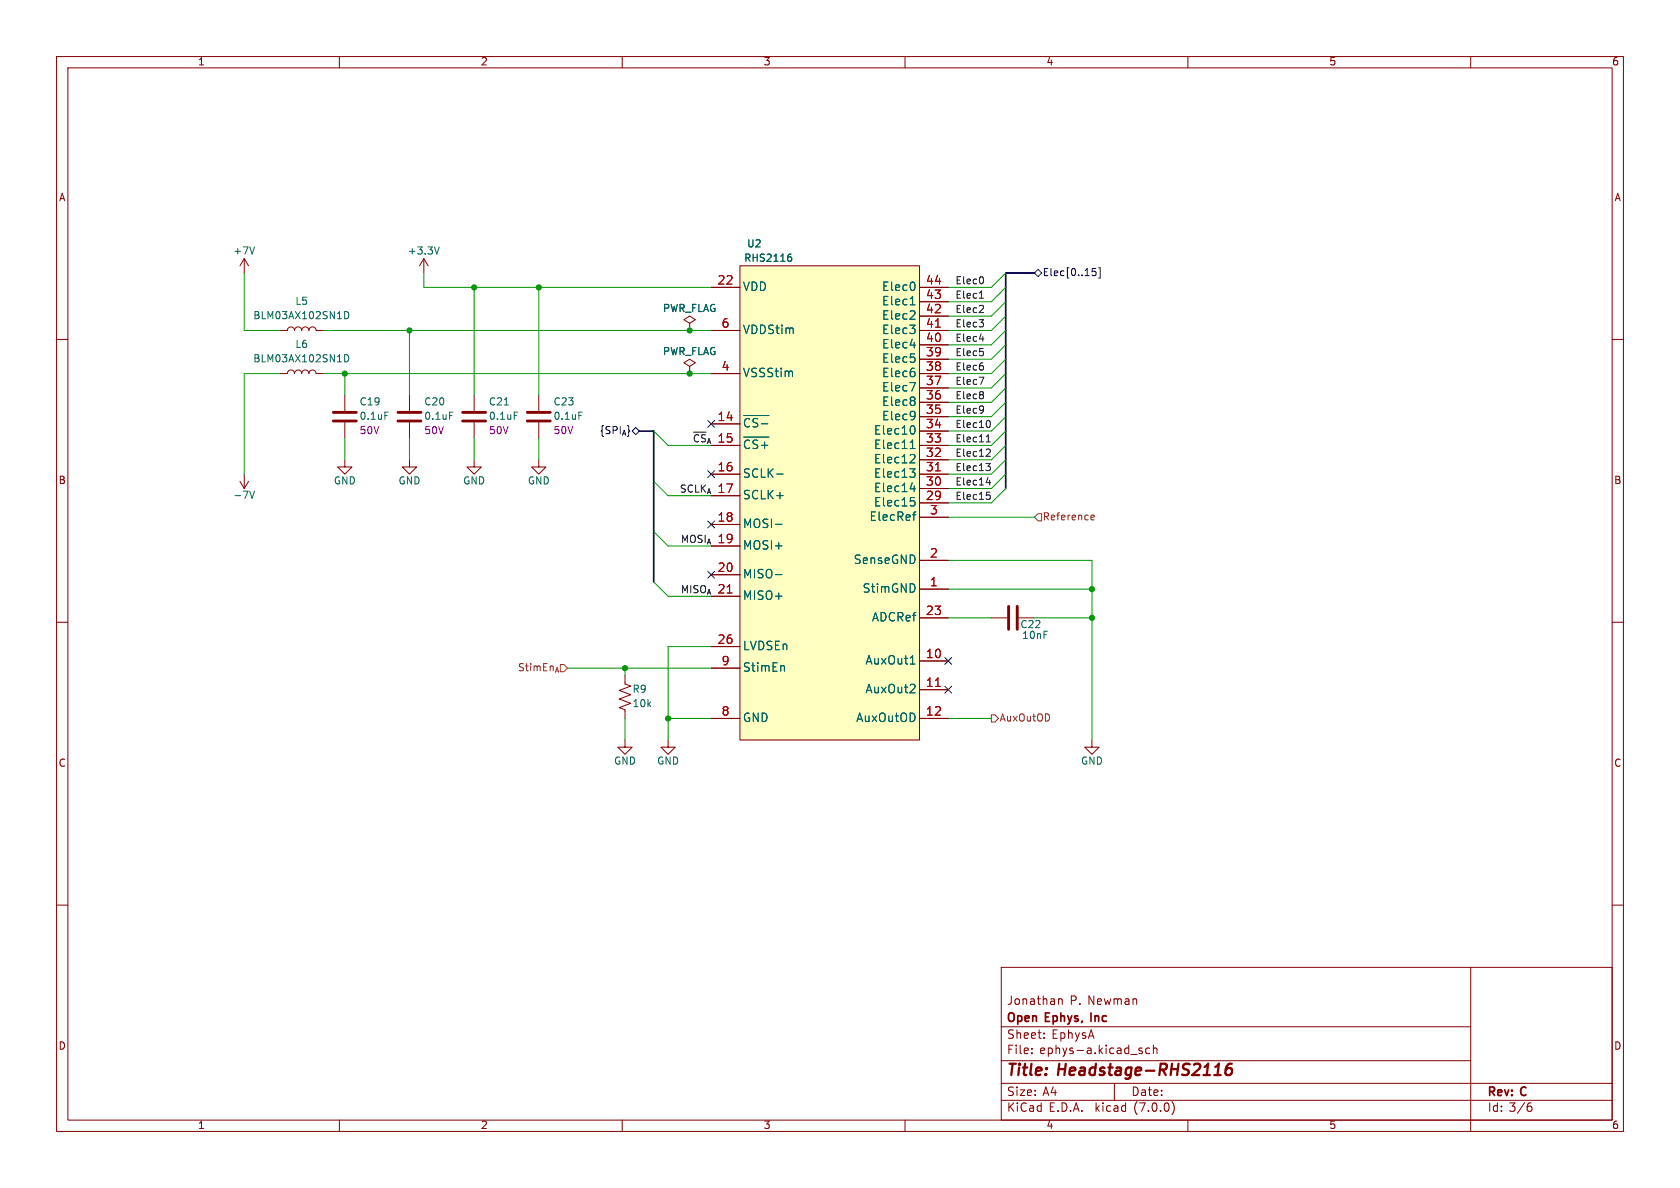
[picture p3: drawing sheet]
<svg xmlns="http://www.w3.org/2000/svg" width="297mm" height="210mm" viewBox="0 0 297 210" stroke-linecap="round" stroke-linejoin="round" font-family="sans-serif">
<g fill="none" stroke="#840000" stroke-width=".18">
<path d="M10 10h277v190h-277zM12 12h273v186h-273zM60 10v2M110 10v2M160 10v2M210 10v2M260 10v2M10 60h2M43.2 45.7l-.8 1.3M43.2 45.7v2.6M43.2 45.7l.7 1.3M49.5 58.4h1.3a.64 .64 0 0 1 .6-.6 .64 .64 0 0 1 .7 .6 .64 .64 0 0 1 .6-.6 .64 .64 0 0 1 .6 .6 .64 .64 0 0 1 .7-.6 .64 .64 0 0 1 .6 .6 .64 .64 0 0 1 .6-.6 .64 .64 0 0 1 .7 .6h1.2"/>
<path d="M74.9 45.7l-.7 1.3M74.9 45.7v2.6M74.9 45.7l.8 1.3M121.9 57.2l1-.7-1-.6-1 .6 1 .7v1.2M121.9 58.4h.1M125.7 50.8h5.1M125.7 58.4h5.1M130.8 47h31.8v83.8h-31.8zM162.6 50.8h5M162.6 58.4h5M162.6 55.9h5M162.6 53.3h5"/>
<path d="M285 60h2M49.5 66h1.3a.64 .64 0 0 1 .6-.6 .64 .64 0 0 1 .7 .6 .64 .64 0 0 1 .6-.6 .64 .64 0 0 1 .6 .6 .64 .64 0 0 1 .7-.6 .64 .64 0 0 1 .6 .6 .64 .64 0 0 1 .6-.6 .64 .64 0 0 1 .7 .6h1.2M61 69.9v2.7M61 74.7v2.8M72.4 69.9v2.7M72.4 74.7v2.8M83.8 69.9v2.7M83.8 74.7v2.8M95.2 69.9v2.7M95.2 74.7v2.8M121.9 64.8l1-.7-1-.6-1 .6 1 .7v1.2M121.9 66h.1"/>
<path d="M125.7 66h5.1M125.7 74.9h5.1M125.7 78.7h5.1M162.6 66h5M162.6 78.7h5M162.6 76.2h5M162.6 73.7h5M162.6 71.1h5M162.6 68.6h5M162.6 63.5h5M162.6 61h5M42.4 85.1l.8 1.3"/>
<path d="M43.2 83.8v2.6M43.9 85.1l-.7 1.3M61 81.3v1.3h1.2l-1.2 1.2-1.3-1.2h1.3M72.4 81.3v1.3h1.3l-1.3 1.2-1.3-1.2h1.3M83.8 81.3v1.3h1.3l-1.3 1.2-1.3-1.2h1.3M95.2 81.3v1.3h1.3l-1.3 1.2-1.2-1.2h1.2M125.7 83.8h5.1M125.7 87.6h5.1M125.7 92.7h5.1M125.7 96.5h5.1M162.6 83.8h5M162.6 99.1h5"/>
<path d="M162.6 88.9h5M162.6 91.4h5M162.6 86.4h5M162.6 81.3h5M10 110h2M110.5 119.4v1.5l1 .4-2 .7 2 .8-2 .8 2 .7-2 .8 1 .4v1.5M125.7 101.6h5.1M125.7 105.4h5.1M125.7 114.3h5.1M125.7 118.1h5.1M162.6 109.2h5M162.6 104.1h5"/>
<path d="M162.6 116.8h5M175.3 109.2h2.8M180.1 109.2h2.8M285 110h2M110.5 130.8v1.3h1.3l-1.3 1.3-1.3-1.3h1.3M118.1 130.8v1.3h1.3l-1.3 1.3-1.3-1.3h1.3M125.7 127h5.1M162.6 121.9h5M162.6 127h5M193 130.8v1.3h1.3l-1.3 1.3-1.2-1.3h1.2M10 160h2M285 160h2"/>
<path d="M177 171h108v27h-108zM187.1 176.7l.3-.1h.3l.1 1M260 171v29M60 198v2M110 198v2M160 198v2M177 194.5h108M177 191.5h108M177 187.5h83M177 181.5h83M182.4 186.1v.2M182.4 185.3v.2"/>
<path d="M184.6 183.4v.2M184.6 182.6v.2M197 191.5v3M201.5 185.8h.4l.1 .2-.2 .3h-.3M201.5 185.3h.4M203.3 185.3h-.5l-.3 .2v.5l.2 .2h.6M203.9 185.4l.2-.1h.4v1M203.9 184.8v1.5M207.2 194.7a1.72 1.72 0 0 1 0 2.3M210 198v2M270.3 195.5h.2l.3 .3v.5l-.5 .2M270.4 195h-.1"/>
</g>
<path d="M214.7 190h1.1M215.3 188.3l.2-.3-.3 2M217.8 188a.91 .91 0 0 0-1.1 .9l-.1 .8 .2 .2a.66 .66 0 0 0 1-.2v-.5l-.1-.3a.66 .66 0 0 0-1 .3" fill="none" stroke="#840000" stroke-width=".4"/>
<g fill="none" stroke="#006464" stroke-width=".18">
<path d="M45 43.6l-.4 1.3M60.9 55.1a.64 .64 0 0 1 .8 .6 .64 .64 0 0 1-.8 .6zM77.7 43.6l-.5 1.3M139.5 45.4h.2l.3 .2-.1 .5-.4 .1M139.6 44.9h.3M160.8 57.5h1l-.5 .5M160.9 53.9h.9M161.6 55l.2 .2-.1 .4-.9 .8h1M161.7 50.1v1M161.7 58.2v.6M60.9 62.7a.64 .64 0 0 1 .8 .6 .64 .64 0 0 1-.8 .7zM68 72.9h.7"/>
<path d="M79.5 72.9h.6M90.9 72.9h.6M102.3 72.9h.6M131.5 73.5h4.4M131.5 77.3h4.4M132.5 74.1a.54 .54 0 0 0-.8 .2M132.5 77.9a.54 .54 0 0 0-.8 .2M134 74.1l-.6-.1-.2 .1-.1 .3M134 77.9l-.6-.1-.2 .1-.1 .3M160.8 67.6h1l-.6 1.5M160.9 79.3h.9M160.9 61h.9"/>
<path d="M161.1 78.1l.2-.3v1.5M161.6 75.3a1 1 0 0 1-.2 1.5M161.7 63.3v.6M161.7 65.8v.6M161.7 70.3v.4M161.7 71v.5M161.7 72.9v1M161.8 73.4l-.1 .1M44.1 86.8l.5 1.3 .4-1.3M137.1 92.7h1.1M137.3 83.8h1.2M160.8 82.9h1l-.5 .5 .4 .2 .1 .5-.3 .3h-.4"/>
<path d="M160.9 86.4h.9M161 88h.7M161.1 80.3l.5 .1 .2 .4-1 1h1M161.1 88.5h.4l.3 .3-.1 .5-.6 .2M161.3 91h.6M161.6 85.9v1M161.9 90.5l-.3 .1M137.1 101.6h1.1M138.6 117.7l.1 1M160.9 117.4h.9M161.6 121l.2 .3-.1 .3-.9 .9h1"/>
</g>
<path d="M58.9 74.4h4.1M58.9 72.9h4.1M70.4 74.4h4M70.4 72.9h4M81.8 74.4h4.1M81.8 72.9h4.1M93.2 74.4h4.1M93.2 72.9h4.1M178.3 107.2v4.1M179.8 107.2v4.1" fill="none" stroke="#840000" stroke-width=".51"/>
<path d="M130.8 47h31.8v83.8h-31.8z" fill="#ffffc2" stroke="#ffffc2" stroke-width=".18"/>
<path d="M183.5 90.8h.6v1.3h-.6l-.6-.7zM192.9 91.8h.5M192.9 91.1h.4l.2 .3-.6 .1M175.3 126.4h.6l.6 .6-.6 .6h-.6z" fill="none" stroke="#725600" stroke-width=".18"/>
<g fill="none" stroke="#000084" stroke-width=".18">
<path d="M182.9 48.3l.6-.7 .6 .7-.6 .6zM193.1 47.5h.6M193.1 48l.4-.1 .3 .3-.1 .5h-.6M194.2 47.3h.3v1.9h-.3M125.1 74.3l1.2 1.2M126.3 74.3l-1.2 1.2M125.1 92.1l1.2 1.2M125.1 83.2l1.2 1.2M126.3 92.1l-1.2 1.2M126.3 83.2l-1.2 1.2M125.1 101l1.2 1.2M126.3 101l-1.2 1.2"/>
<path d="M167 116.2l1.2 1.2M168.2 116.2l-1.2 1.2M167 121.3l1.2 1.2M168.2 121.3l-1.2 1.2"/>
</g>
<g fill="none" stroke="#0f0f0f" stroke-width=".18">
<path d="M173.1 55.3h.8M173.1 52.7h.8M173.1 59.9h.8M173.8 54.1v.4M122.6 76.4h2.2M173.1 66.7h.8l-.5 1.3M174.4 78.1h.7M174.5 77.1l.2-.3v1.3M174.8 74.3a.79 .79 0 0 1 0 1.3M174.8 79.4l.3 .2-.1 .3-.7 .8h.8M174.3 81.9h.8l-.4 .5M174.4 85.3h.7"/>
<path d="M174.4 87h.6M174.8 82.4l.3 .3v.3l-.3 .2M174.8 87.5l.3 .2v.3l-.3 .3M175 84.9v.8"/>
</g>
<path d="M182.9 48.3h-5.1v38.1M113 76.2h2.6v26.7" fill="none" stroke="#000084" stroke-width=".3"/>
<g fill="none" stroke="#009600" stroke-width=".18">
<path d="M43.2 48.3v10.1h6.3M57.1 58.4h68.6M72.4 58.4v11.5M74.9 48.3v2.5h50.8M83.8 50.8v19.1M95.2 50.8v19.1M177.8 55.9l-2.5 2.5h-7.7M177.8 48.3l-2.5 2.5h-7.7M177.8 53.3l-2.5 2.6h-7.7M177.8 50.8l-2.5 2.5h-7.7M177.8 58.4l-2.5 2.6h-7.7M49.5 66h-6.3v17.8"/>
<path d="M57.1 66h68.6M61 66v3.9M61 77.5v3.8M72.4 77.5v3.8M83.8 77.5v3.8M95.2 77.5v3.8M115.6 76.2l2.5 2.5h7.6M177.8 63.5l-2.5 2.5h-7.7M177.8 68.6l-2.5 2.5h-7.7M177.8 71.1l-2.5 2.6h-7.7M177.8 73.7l-2.5 2.5h-7.7M177.8 78.7l-2.5 2.6h-7.7"/>
<path d="M177.8 76.2l-2.5 2.5h-7.7M177.8 66l-2.5 2.6h-7.7M177.8 61l-2.5 2.5h-7.7M115.6 85.1l2.5 2.5h7.6M115.6 94l2.5 2.5h7.6M167.6 99.1h25.4v31.7M167.6 91.4h15.3M177.8 81.3l-2.5 2.5h-7.7M177.8 83.8l-2.5 2.6h-7.7M177.8 86.4l-2.5 2.5h-7.7M100.3 118.1h25.4M110.5 118.1v1.3"/>
<path d="M115.6 102.9l2.5 2.5h7.6M125.7 114.3h-7.6v16.5M167.6 109.2h7.7M167.6 104.1h25.4M182.9 109.2h10.1M110.5 127v3.8M118.1 127h7.6M167.6 127h7.7"/>
</g>
<g fill="#009600" stroke="#009600" stroke-width=".18">
<circle cx="193" cy="104.1" r=".46"/>
<circle cx="193" cy="109.2" r=".46"/>
<circle cx="72.4" cy="58.4" r=".46"/>
<circle cx="61" cy="66" r=".46"/>
<circle cx="95.2" cy="50.8" r=".46"/>
<circle cx="121.9" cy="58.4" r=".46"/>
<circle cx="83.8" cy="50.8" r=".46"/>
<circle cx="121.9" cy="66" r=".46"/>
<circle cx="118.1" cy="127" r=".46"/>
<circle cx="110.5" cy="118.1" r=".46"/>
</g>
<g font-size="2.8" fill="#840000">
<text x="178" y="190.8">Title:</text>
<text x="187.1" y="190.8">Headstage-RHS2116</text>
</g>
<g font-size="2.1" fill="#a90000">
<text x="126.8" y="50.5">22</text>
<text x="163.6" y="53.1">43</text>
<text x="163.6" y="50.5">44</text>
<text x="127.5" y="58.2">6</text>
<text x="163.6" y="58.2">41</text>
<text x="163.6" y="55.6">42</text>
<text x="127.5" y="65.8">4</text>
<text x="163.6" y="65.8">38</text>
<text x="163.6" y="63.2">39</text>
<text x="163.6" y="60.7">40</text>
<text x="163.6" y="70.9">36</text>
<text x="163.6" y="68.3">37</text>
<text x="126.8" y="74.7">14</text>
<text x="163.6" y="75.9">34</text>
<text x="163.6" y="73.4">35</text>
<text x="126.8" y="78.5">15</text>
<text x="126.8" y="83.6">16</text>
<text x="163.6" y="83.6">31</text>
<text x="163.6" y="81">32</text>
<text x="163.6" y="78.5">33</text>
<text x="126.8" y="87.4">17</text>
<text x="163.6" y="88.6">29</text>
<text x="163.6" y="86.1">30</text>
<text x="126.8" y="92.5">18</text>
<text x="164.3" y="91.2">3</text>
<text x="126.8" y="96.3">19</text>
<text x="126.8" y="101.3">20</text>
<text x="164.3" y="98.8">2</text>
<text x="126.8" y="105.2">21</text>
<text x="164.3" y="103.9">1</text>
<text x="163.6" y="109">23</text>
<text x="126.8" y="114">26</text>
<text x="127.5" y="117.9">9</text>
<text x="163.6" y="116.6">10</text>
<text x="163.6" y="121.7">11</text>
<text x="127.5" y="126.7">8</text>
<text x="163.6" y="126.7">12</text>
</g>
<g font-size="2.1" fill="#006464">
<text x="131.3" y="51.7">VDD</text>
<text x="155.8" y="51.7">Elec0</text>
<text x="131.3" y="59.4">VDDStim</text>
<text x="155.8" y="59.4">Elec3</text>
<text x="155.8" y="56.8">Elec2</text>
<text x="155.8" y="54.3">Elec1</text>
<text x="155.8" y="64.4">Elec5</text>
<text x="155.8" y="61.9">Elec4</text>
<text x="131.3" y="67">VSSStim</text>
<text x="155.8" y="69.5">Elec7</text>
<text x="155.8" y="67">Elec6</text>
<text x="131.3" y="76.6">~{CS-}</text>
<text x="154.4" y="77.1">Elec10</text>
<text x="155.8" y="74.6">Elec9</text>
<text x="155.8" y="72.1">Elec8</text>
<text x="131.3" y="80.4">~{CS+}</text>
<text x="154.4" y="82.2">Elec12</text>
<text x="154.4" y="79.7">Elec11</text>
<text x="131.3" y="84.8">SCLK-</text>
<text x="131.3" y="88.6">SCLK+</text>
<text x="154.4" y="89.8">Elec15</text>
<text x="154.4" y="87.3">Elec14</text>
<text x="154.4" y="84.8">Elec13</text>
<text x="131.3" y="93.6">MOSI-</text>
<text x="153.6" y="92.4">ElecRef</text>
<text x="131.3" y="97.5">MOSI+</text>
<text x="150.8" y="100">SenseGND</text>
<text x="131.3" y="102.5">MISO-</text>
<text x="131.3" y="106.3">MISO+</text>
<text x="152.4" y="105.1">StimGND</text>
<text x="154" y="110.2">ADCRef</text>
<text x="131.3" y="115.2">LVDSEn</text>
<text x="131.3" y="119">StimEn</text>
<text x="152.9" y="117.8">AuxOut1</text>
<text x="152.9" y="122.9">AuxOut2</text>
<text x="131.3" y="127.9">GND</text>
<text x="151.3" y="127.9">AuxOutOD</text>
</g>
<g font-size="2.1" fill="#840000">
<text x="178" y="177.9">Jonathan</text>
<text x="189.1" y="177.9">P. Newman</text>
<text x="178" y="183.9">Sheet:</text>
<text x="178" y="181.1">Open</text>
<text x="184.9" y="181.1">Ephys,</text>
<text x="185.9" y="183.9">EphysA</text>
<text x="193.4" y="181.1">Inc</text>
<text x="178" y="186.6">File:</text>
<text x="183.8" y="186.6">ephys-a.kicad_sch</text>
<text x="178" y="196.8">KiCad</text>
<text x="178" y="194">Size:</text>
<text x="184.3" y="194">A4</text>
<text x="185.4" y="196.8">E.D.A.</text>
<text x="193.7" y="196.8">kicad</text>
<text x="200" y="194">Date:</text>
<text x="200.6" y="196.8">(7.0.0)</text>
<text x="263" y="194.2">Rev:</text>
<text x="263" y="196.8">Id: 3/6</text>
<text x="269" y="194.2">C</text>
</g>
<g font-size="1.8" fill="#840000">
<text x="35" y="11.8">1</text>
<text x="85" y="11.8">2</text>
<text x="135" y="11.8">3</text>
<text x="185" y="11.8">4</text>
<text x="235" y="11.8">5</text>
<text x="285" y="11.8">6</text>
<text x="10.4" y="35.8">A</text>
<text x="285.4" y="35.8">A</text>
<text x="10.3" y="85.8">B</text>
<text x="285.3" y="85.8">B</text>
<text x="10.3" y="135.8">C</text>
<text x="285.3" y="135.8">C</text>
<text x="10.3" y="185.8">D</text>
<text x="285.3" y="185.8">D</text>
<text x="35" y="199.8">1</text>
<text x="85" y="199.8">2</text>
<text x="135" y="199.8">3</text>
<text x="185" y="199.8">4</text>
<text x="235" y="199.8">5</text>
<text x="285" y="199.8">6</text>
</g>
<g font-size="1.8" fill="#006464">
<text x="41.2" y="45.3">+7V</text>
<text x="72" y="45.3">+3.3V</text>
<text x="131.5" y="46.5">RHS2116</text>
<text x="132" y="44">U2</text>
<text x="44.7" y="56.7">BLM03AX102SN1D</text>
<text x="52.2" y="54.2">L5</text>
<text x="117.1" y="55.4">PWR_FLAG</text>
<text x="44.7" y="64.3">BLM03AX102SN1D</text>
<text x="52.2" y="61.8">L6</text>
<text x="117.1" y="63.1">PWR_FLAG</text>
<text x="63.5" y="71.9">C19</text>
<text x="74.9" y="71.9">C20</text>
<text x="86.4" y="71.9">C21</text>
<text x="97.8" y="71.9">C23</text>
<text x="63.5" y="74.5">0.1uF</text>
<text x="74.9" y="74.5">0.1uF</text>
<text x="86.4" y="74.5">0.1uF</text>
<text x="97.8" y="74.5">0.1uF</text>
<text x="41.2" y="88.5">-7V</text>
<text x="59" y="85.9">GND</text>
<text x="70.4" y="85.9">GND</text>
<text x="81.8" y="85.9">GND</text>
<text x="93.3" y="85.9">GND</text>
<text x="180.3" y="111.3">C22</text>
<text x="180.6" y="113.2">10nF</text>
<text x="111.8" y="122.7">R9</text>
<text x="111.8" y="125.3">10k</text>
<text x="108.5" y="135.4">GND</text>
<text x="116.1" y="135.4">GND</text>
<text x="191" y="135.4">GND</text>
</g>
<g font-size="1.8" fill="#0f0f0f">
<text x="168.9" y="50.5">Elec0</text>
<text x="168.9" y="53">Elec1</text>
<text x="168.9" y="58.1">Elec3</text>
<text x="168.9" y="55.5">Elec2</text>
<text x="168.9" y="63.2">Elec5</text>
<text x="168.9" y="60.6">Elec4</text>
<text x="168.9" y="65.7">Elec6</text>
<text x="168.9" y="68.2">Elec7</text>
<text x="168.9" y="70.8">Elec8</text>
<text x="168.9" y="75.9">Elec10</text>
<text x="168.9" y="73.3">Elec9</text>
<text x="122.3" y="78.4">~{CS}_{A}</text>
<text x="168.9" y="78.4">Elec11</text>
<text x="168.9" y="83.5">Elec13</text>
<text x="168.9" y="80.9">Elec12</text>
<text x="120" y="87.3">SCLK_{A}</text>
<text x="168.9" y="88.6">Elec15</text>
<text x="168.9" y="86">Elec14</text>
<text x="120.2" y="96.2">MOSI_{A}</text>
<text x="120.2" y="105.1">MISO_{A}</text>
</g>
<g font-size="1.8" fill="#000084">
<text x="184.3" y="49.1">Elec[0..15]</text>
<text x="105.9" y="77">{SPI_{A}}</text>
</g>
<g font-size="1.8" fill="#840084">
<text x="63.5" y="77">50V</text>
<text x="74.9" y="77">50V</text>
<text x="86.4" y="77">50V</text>
<text x="97.8" y="77">50V</text>
</g>
<g font-size="1.8" fill="#725600">
<text x="184.3" y="92.3">Reference</text>
<text x="91.4" y="118.9">StimEn_{A}</text>
<text x="176.7" y="127.8">AuxOutOD</text>
</g>
</svg>
